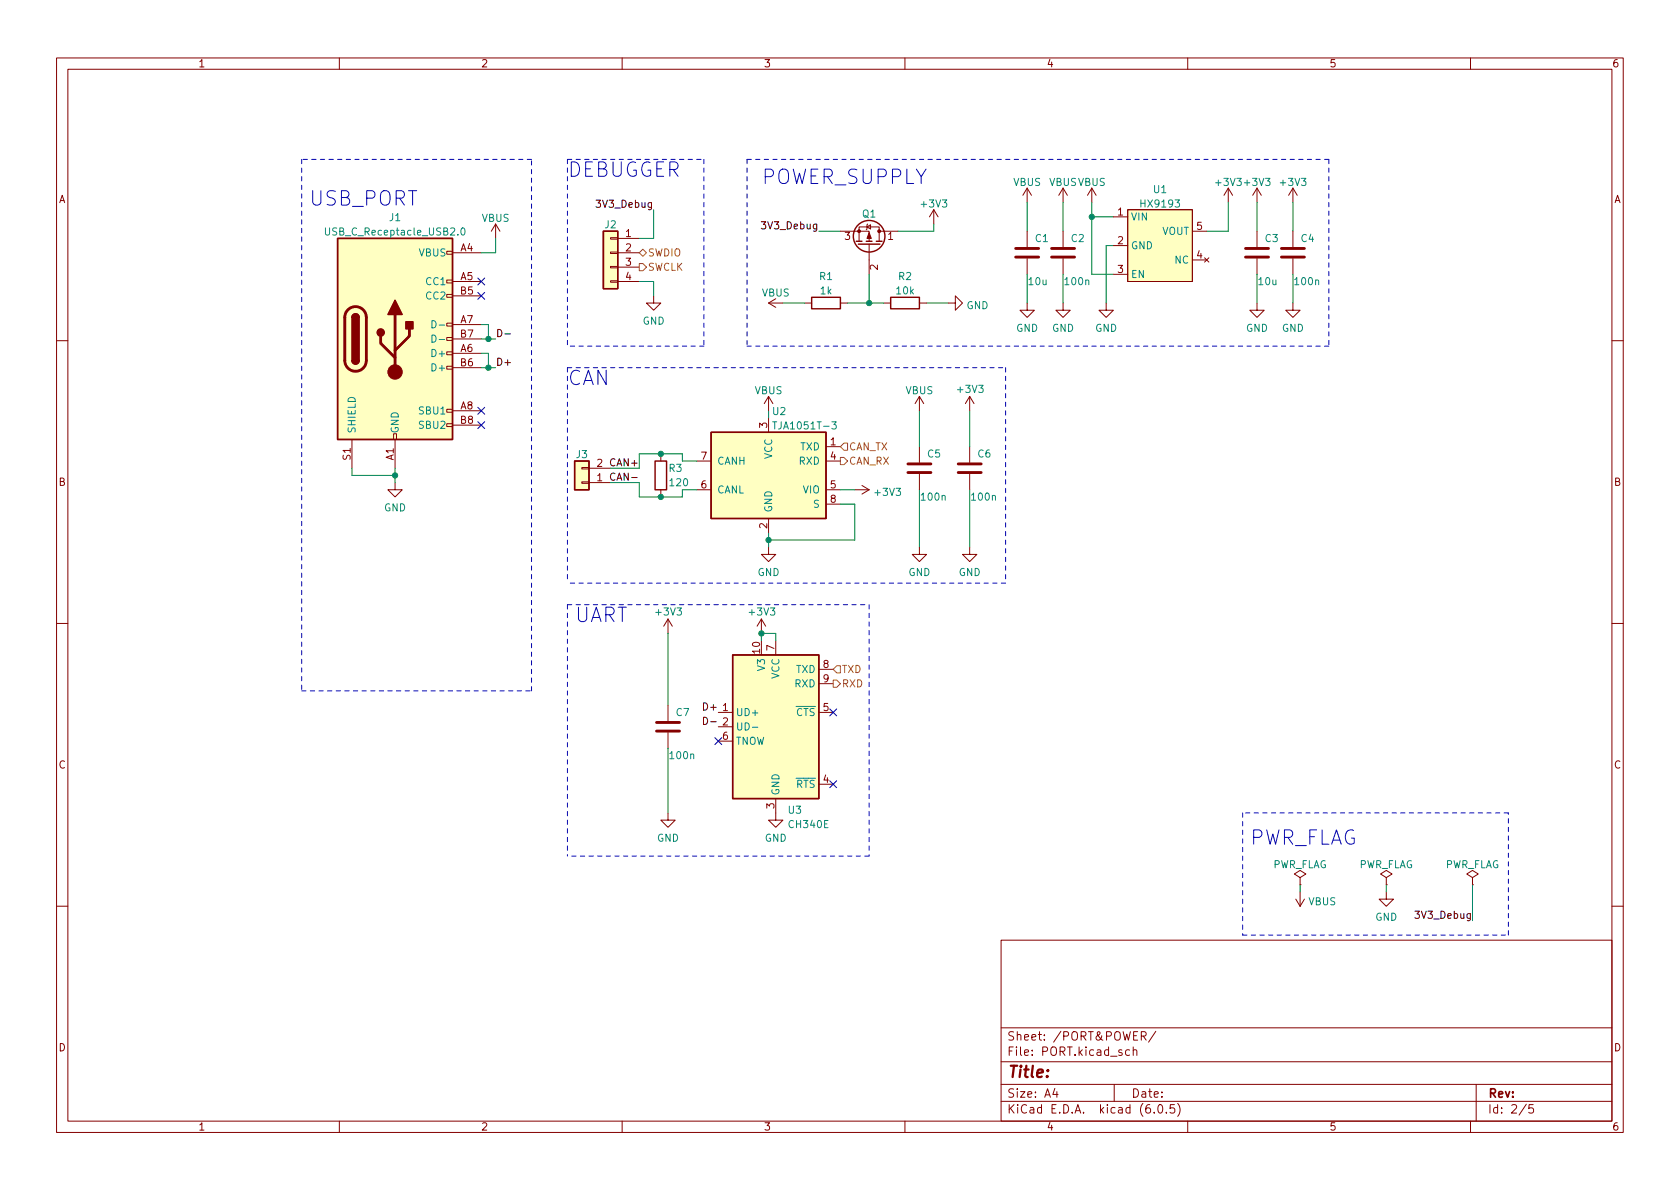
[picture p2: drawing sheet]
<svg xmlns="http://www.w3.org/2000/svg" width="297mm" height="210mm" viewBox="0 0 297 210" stroke-linecap="round" stroke-linejoin="round" font-family="sans-serif">
<g fill="none" stroke="#840000" stroke-width=".18">
<path d="M10 10.2h277v190.1h-277zM12 12.2h273v186.1h-273zM60 10.2v2M110 10.2v2M160 10.2v2M210 10.2v2M260 10.2v2M87.6 39.6l-.7 1.3M87.6 39.6v2.6M87.6 39.6l.8 1.3M153.4 39.6l-.1 .1v.8l-.1 .1M165.1 37.1l-.8 1.2"/>
<path d="M165.1 37.1v2.5M165.1 37.1l.8 1.2M181.6 33.3l-.8 1.2M181.6 33.3v2.5M181.6 33.3l.8 1.2M188 33.3l-.8 1.2M188 33.3v2.5M188 33.3l.7 1.2M193 33.3l-.7 1.2M193 33.3v2.5M193 33.3l.8 1.2M196.8 38.3h2.6"/>
<path d="M199.4 37.1h11.4v12.7h-11.4zM217.2 33.3l-.8 1.2M217.2 33.3v2.5M217.2 33.3l.7 1.2M222.2 33.3v2.5M222.2 33.3l-.7 1.2M222.2 33.3l.8 1.2M228.6 33.3v2.5M228.6 33.3l-.8 1.2M228.6 33.3l.8 1.2M79 59.7h1v.5h-1zM79 57.1h1v.6h-1z"/>
<path d="M79 52.1h1v.5h-1zM79 49.5h1v.5h-1zM79 44.4h1v.6h-1zM80 44.7h5.1M80 49.8h5.1M80 57.4h5.1M80 52.3h5.1M80 59.9h5.1M107.9 49.7h1.3v.2h-1.3zM107.9 47.1h1.3v.3h-1.3zM107.9 44.6h1.3v.2h-1.3zM107.9 42h1.3v.3h-1.3z"/>
<path d="M109.2 42.2h3.8M109.2 44.7h3.8M109.2 47.2h3.8M109.2 49.8h3.8M115.6 52.3v1.3h1.2l-1.2 1.3-1.3-1.3h1.3M135.9 53.6h2.5M135.9 53.6l1.3 .8M137.2 52.8l-1.3 .8M142.2 53.6h1.3M148.6 40.9h5.1v1.8M148.6 53.6h1.3M151.9 42.7v-2.6h3.5v2.6"/>
<path d="M153.3 40.1l.6-.4v.8zM153.7 43.2v5.3M155.4 40.9h3.3M156.2 53.6h1.3M162.6 53.6h1.2M167.6 53.6h1.3v-1.3l1.3 1.3-1.3 1.3v-1.3M181.6 53.6v1.3h1.3l-1.3 1.2-1.3-1.2h1.3M181.6 40.9v2.8M181.6 45.7v2.8M188 53.6v1.3h1.2l-1.2 1.2-1.3-1.2h1.3M188 40.9v2.8M188 45.7v2.8"/>
<path d="M195.6 53.6v1.3h1.2l-1.2 1.2-1.3-1.2h1.3M196.8 43.4h2.6M196.8 48.5h2.6M210.8 46h2.6M210.8 40.9h2.6M213 45.6l.7 .7M213.7 45.6l-.7 .7M222.2 53.6v1.3h1.3l-1.3 1.2-1.2-1.2h1.2M222.2 40.9v2.8M222.2 45.7v2.8M228.6 53.6v1.3h1.3l-1.3 1.2-1.3-1.2h1.3M228.6 40.9v2.8"/>
<path d="M228.6 45.7v2.8M10 60.2h2M62.2 77.7v5.1M69.6 76.7h.5v1h-.5zM69.8 77.7v5.1M79 74.9h1v.5h-1zM79 72.4h1v.5h-1zM79 64.8h1v.5h-1zM79 62.2h1v.5h-1zM80 62.5h5.1M80 72.6h5.1M80 65h5.1"/>
<path d="M80 75.2h5.1M135.9 70.1v2.5M135.9 73.9v2.5M135.9 70.1l-.8 1.3M135.9 70.1l.8 1.3M146 79h2.6M162.6 70.1l-.8 1.3M162.6 70.1v2.5M162.6 79v2.8M162.6 70.1l.7 1.3M171.4 70.1l-.7 1.3M171.4 70.1v2.5"/>
<path d="M171.4 79v2.8M171.4 70.1l.8 1.3M285 60.2h2M69.8 85.3v1.3h1.3l-1.3 1.3-1.2-1.3h1.2M102.9 82.7h1.2v.2h-1.2zM102.9 85.2h1.2v.3h-1.2zM104.1 85.3h3.8M104.1 82.8h3.8M116.8 80.3v1.2M116.8 86.6v1.3M123.2 81.5h2.5M123.2 86.6h2.5"/>
<path d="M135.9 96.8v1.2h1.3l-1.3 1.3-1.3-1.3h1.3M135.9 91.7v2.5M146 81.5h2.6M146 86.6h2.6M146 89.1h2.6M151.1 86.6h2.6M152.4 85.8l1.3 .8M153.7 86.6l-1.3 .8M162.6 96.8v1.2h1.2l-1.2 1.3-1.3-1.3h1.3M162.6 83.8v2.8M171.4 96.8v1.2h1.3l-1.3 1.3-1.2-1.3h1.2M171.4 83.8v2.8"/>
<path d="M10 110.2h2M118.1 109.5v2.5M118.1 109.5l-.8 1.2M118.1 109.5l.8 1.2M134.6 109.5l-.7 1.2M134.6 109.5v2.5M134.6 109.5l.8 1.2M137.2 113.3v2.5M144.8 118.4h2.5M285 110.2h2M118.1 124.7v2.8M118.1 129.5v2.8"/>
<path d="M127 126h2.5M127 128.5h2.5M127 131.1h2.5M144.8 126h2.5M144.8 138.7h2.5M144.8 120.9h2.5M118.1 143.8v1.2h1.3l-1.3 1.3-1.3-1.3h1.3M137.2 141.2v3.8h1.2l-1.2 1.3-1.3-1.3h1.3M229.1 159l.8 1.3M229.9 155.2l1-.6-1-.7-1 .7 1 .6v1.3M229.9 156.5h.1M229.9 157.7v2.6"/>
<path d="M230.6 159l-.7 1.3M245.1 157.7v1.3h1.3l-1.3 1.3-1.3-1.3h1.3M245.1 155.2l1-.6-1-.7-1 .7 1 .6v1.3M245.1 156.5h.1M260.3 155.2l1.1-.6-1.1-.7-1 .7 1 .6v1.3M260.3 156.5h.1M10 160.2h2M177 166.3h108v32h-108zM285 160.2h2M60 198.3v2M110 198.3v2M160 198.3v2"/>
<path d="M177 194.8h108M177 191.8h108M177 187.8h108M177 181.8h108M186.5 192.5l-.4 1h1M186.9 193v1M197 191.8v3M199.7 185.7l-.4-.1-.3 .3v.4l.1 .3h.6M200.4 185.8l.2-.2 .3 .1 .1 .9M200.4 185.1v1.5M201.8 183.2l.7-.1 .1-.2v-.3l-.2-.2h-.6v1.5M202.1 183.2l.5 .7"/>
<path d="M204.1 196.7v.1M204.4 182.4l-1.3 1.9M204.9 195.4l.2-.1a.81 .81 0 0 1 .6 .7 .81 .81 0 0 1-.3 .8h-.2a.81 .81 0 0 1-.6-.6 .81 .81 0 0 1 .3-.8zM206.2 196.7v.1M207.6 195.3h-.7v.7l.2-.1 .5 .1 .1 .2-.1 .5-.2 .1-.5-.1M208.2 195.1a1.72 1.72 0 0 1 0 2.3M210 198.3v2M260 198.3v2M261 191.8v6.5M269.9 195.3l-1.3 1.9M271.1 195.3h-.7l-.1 .7 .2-.1 .5 .1 .2 .2-.1 .5-.2 .1-.6-.1"/>
</g>
<g fill="none" stroke="#840000" stroke-width=".51">
<path d="M61.5 54.8a1.91 1.91 0 0 1 2.1-.4 1.91 1.91 0 0 1 1.2 1.7v7.7a1.91 1.91 0 0 1-1.9 1.9 1.91 1.91 0 0 1-1.9-1.9v-7.8l.1-.7zM67.3 59.4v1.3l2.5 2.5M69.8 55.6v10.2M72.4 58.2v1.2l-2.6 2.6M179.6 45.5h4M179.6 43.9h4M185.9 45.5h4.1M185.9 43.9h4.1M220.2 45.5h4.1M220.2 43.9h4.1M226.6 45.5h4M226.6 43.9h4"/>
<path d="M160.5 83.6h4.1M160.5 82h4.1M169.4 83.6h4.1M169.4 82h4.1M116.1 129.3h4M116.1 127.8h4"/>
</g>
<g fill="#ffffc2" stroke="#ffffc2" stroke-width=".18">
<path d="M125.7 76.4h20.3v15.3h-20.3z"/>
<path d="M106.7 40.9h2.5v10.1h-2.5z"/>
<path d="M101.6 81.5h2.5v5.1h-2.5z"/>
<path d="M59.7 42.2h20.3v35.5h-20.3z"/>
<path d="M199.4 37.1h11.4v12.7h-11.4z"/>
<path d="M129.5 115.8h15.3v25.4h-15.3z"/>
</g>
<g fill="none" stroke="#840000" stroke-width=".25">
<path d="M59.7 42.2h20.3v35.5h-20.3zM62.2 56.1a.64 .64 0 0 1 .7-.6 .64 .64 0 0 1 .6 .6M106.7 40.9h2.5v10.1h-2.5zM143.5 52.6h5.1v2h-5.1zM151.4 42.7h1M151.8 43.2h3.8M153.2 42.7h1M154.9 42.7h1.1M157.5 52.6h5.1v2h-5.1zM62.2 63.7a.64 .64 0 0 0 .7 .7 .64 .64 0 0 0 .6-.7M125.7 76.4h20.3v15.3h-20.3zM101.6 81.5h2.5v5.1h-2.5z"/>
<path d="M115.8 81.5h2.1v5.1h-2.1zM129.5 115.8h15.3v25.4h-15.3z"/>
<circle cx="153.7" cy="41.8" r="2.79"/>
</g>
<path d="M57.5 40.3v1l.3 .3h.2l.3-.3v-1M76.4 56.7a.64 .64 0 0 1 .7 .6 .64 .64 0 0 1-.7 .7zM76.4 59.2a.64 .64 0 0 1 .7 .7 .64 .64 0 0 1-.7 .6zM77.6 57.5h1M81.6 40.4l.2-.1a.68 .68 0 0 1 .4 .6 .68 .68 0 0 1-.4 .7l-.2-.2-.1-.3zM77.6 60h1M136.6 74.6h.7M147.1 74.6h.8l-.5 .5 .4 .1v.5l-.2 .2-.5-.2M133 128.6h1" fill="none" stroke="#008484" stroke-width=".18"/>
<g fill="#840000" stroke="#840000" stroke-width=".25">
<path d="M62.2 63.7h1.3a.64 .64 0 0 1-.6 .7 .64 .64 0 0 1-.7-.7z"/>
<path d="M62.2 56.1h1.3v7.6h-1.3z"/>
<path d="M62.4 55.7a.64 .64 0 0 1 .7-.2 .64 .64 0 0 1 .4 .6h-1.3z"/>
<path d="M69.8 53.1l1.3 2.5h-2.5z"/>
<path d="M71.8 56.9h1.2v1.3h-1.2z"/>
<circle cx="67.3" cy="58.8" r=".63"/>
</g>
<g fill="#840000" stroke="#840000" stroke-width=".18">
<path d="M153.7 41.1l.4 1.1h-.8z"/>
<circle cx="69.8" cy="65.8" r="1.27"/>
<circle cx="151.9" cy="40.9" r=".25"/>
<circle cx="155.4" cy="40.9" r=".25"/>
</g>
<path d="M113 44.7l.7-.6 .6 .6-.6 .6zM113 46.6h.7l.6 .6-.6 .7h-.7zM149.2 78.4h.7v1.2h-.7l-.6-.6zM148.6 80.9h.6l.7 .6-.7 .7h-.6zM148 117.7h.6v1.3h-.6l-.7-.6zM147.3 120.3h.7l.6 .6-.6 .6h-.7z" fill="none" stroke="#848400" stroke-width=".18"/>
<path d="M88 58.3a.64 .64 0 0 1 .7 .6 .64 .64 0 0 1-.7 .6zM89.3 59h.9M108.7 83.8a.6 .6 0 0 0-.8 .4 .6 .6 0 0 0 .6 .7l.2-.1M124.4 126.8a.64 .64 0 0 1 .7 .7 .64 .64 0 0 1-.7 .6z" fill="none" stroke="#000" stroke-width=".18"/>
<g fill="none" stroke="#0000c2" stroke-width=".18" stroke-dasharray=".8 .8">
<path d="M53.3 28.2v94M94 28.2h-40.7M100.3 28.2v33M100.3 28.2h24.2M124.5 28.2v33M132.1 28.2v33M132.1 28.2h102.8M234.9 28.2v33M100.3 65v38.1M100.3 65h77.5M124.5 61.2h-24.2M177.8 65v38.1"/>
<path d="M234.9 61.2h-102.8M100.3 106.9h53.4M100.3 106.9v44.5M153.7 106.9v44.5M177.8 103.1h-77.5M53.3 122.2h40.7M94 122.2v-94M153.7 151.4h-53.4M219.7 143.8v21.5M266.7 143.8h-47M219.7 165.3h47M266.7 165.3v-21.5"/>
</g>
<g fill="none" stroke="#008400" stroke-width=".18">
<path d="M115.6 37.1v5.1h-2.6M165.1 39.6v1.3h-6.4M181.6 35.8v5.1M188 35.8v5.1M193 38.3h3.8M193 35.8v12.7h3.8M217.2 35.8v5.1h-3.8M222.2 35.8v5.1M228.6 35.8v5.1M85.1 57.4h1.3v2.5M85.1 59.9h2.5M87.6 42.2v2.5h-2.5"/>
<path d="M113 49.8h2.6v2.5M138.4 53.6h3.8M144.8 40.9h3.8M149.9 53.6h6.3M153.7 48.5v5.1M163.8 53.6h3.8M181.6 48.5v5.1M188 48.5v5.1M196.8 43.4h-1.2v10.2M222.2 48.5v5.1M228.6 48.5v5.1M85.1 62.5h1.3v2.5"/>
<path d="M85.1 65h2.5M135.9 72.6v1.3M162.6 72.6v6.4M171.4 72.6v6.4M62.2 82.8v1.3h7.6M69.8 82.8v2.5M107.9 85.3h5.1v2.6h7.6v-1.3h2.6M123.2 81.5h-2.6v-1.2h-7.6v2.5h-5.1M135.9 94.2v2.6M148.6 86.6h2.5M148.6 89.1h2.5v6.4h-15.2M162.6 86.6v10.2"/>
<path d="M171.4 86.6v10.2M118.1 112v12.7M134.6 113.3v-1.3h2.6v1.3M118.1 132.3v11.5M229.9 156.5v1.2M245.1 156.5v1.2M260.3 156.5v6.3"/>
</g>
<g fill="none" stroke="#000084" stroke-width=".18">
<path d="M84.5 51.7l1.2 1.2M84.5 49.2l1.2 1.2M85.7 51.7l-1.2 1.2M85.7 49.2l-1.2 1.2M84.5 74.6l1.2 1.2M84.5 72l1.2 1.2M85.7 74.6l-1.2 1.2M85.7 72l-1.2 1.2M126.4 130.4l1.2 1.3M127.6 130.4l-1.2 1.3M146.7 138.1l1.2 1.2M146.7 125.4l1.2 1.2"/>
<path d="M147.9 138.1l-1.2 1.2M147.9 125.4l-1.2 1.2"/>
</g>
<g fill="#008400" stroke="#008400" stroke-width=".18">
<circle cx="86.4" cy="59.9" r=".46"/>
<circle cx="86.4" cy="65" r=".46"/>
<circle cx="69.8" cy="84.1" r=".46"/>
<circle cx="134.6" cy="112" r=".46"/>
<circle cx="135.9" cy="95.5" r=".46"/>
<circle cx="116.8" cy="80.3" r=".46"/>
<circle cx="116.8" cy="87.9" r=".46"/>
<circle cx="153.7" cy="53.6" r=".46"/>
<circle cx="193" cy="38.3" r=".46"/>
</g>
<g font-size="3.5" fill="#0000c2">
<text x="100.3" y="31.3">DEBUGGER</text>
<text x="134.6" y="32.6">POWER_SUPPLY</text>
<text x="54.6" y="36.4">USB_PORT</text>
<text x="100.3" y="68.1">CAN</text>
<text x="101.6" y="110">UART</text>
<text x="221" y="149.4">PWR_FLAG</text>
</g>
<text font-size="2.8" fill="#840000" x="178" y="190.6">Title:</text>
<g font-size="2.1" fill="#840000">
<text x="178" y="184">Sheet: /PORT&amp;POWER/</text>
<text x="178" y="186.7">File: PORT.kicad_sch</text>
<text x="178" y="196.9">KiCad E.D.A. kicad (6.0.5)</text>
<text x="178" y="194.1">Size: A4</text>
<text x="200" y="194.1">Date:</text>
<text x="263" y="194.1">Rev:</text>
<text x="263" y="196.9">Id: 2/5</text>
</g>
<g font-size="1.8" fill="#840000">
<text x="35" y="11.9">1</text>
<text x="85" y="11.9">2</text>
<text x="135" y="11.9">3</text>
<text x="185" y="11.9">4</text>
<text x="235" y="11.9">5</text>
<text x="285" y="11.9">6</text>
<text x="10.3" y="35.9">A</text>
<text x="285.3" y="35.9">A</text>
<text x="110.6" y="41.9">1</text>
<text x="197.6" y="38.1">1</text>
<text x="211.6" y="40.6">5</text>
<text x="81.4" y="44.4">A4</text>
<text x="110.6" y="44.4">2</text>
<text x="110.6" y="47">3</text>
<text x="149.4" y="42.4">3</text>
<text x="155.2" y="47.7" transform="rotate(-90 155.2 47.7)">2</text>
<text x="157" y="42.4">1</text>
<text x="197.6" y="43.2">2</text>
<text x="211.6" y="45.7">4</text>
<text x="81.4" y="49.5">A5</text>
<text x="81.4" y="52.1">B5</text>
<text x="110.6" y="49.5">4</text>
<text x="197.6" y="48.3">3</text>
<text x="81.4" y="57.1">A7</text>
<text x="81.4" y="59.7">B7</text>
<text x="81.4" y="62.2">A6</text>
<text x="81.4" y="64.8">B6</text>
<text x="81.4" y="72.4">A8</text>
<text x="81.4" y="74.9">B8</text>
<text x="135.6" y="75.7" transform="rotate(-90 135.6 75.7)">3</text>
<text x="62" y="81.3" transform="rotate(-90 62 81.3)">S1</text>
<text x="69.6" y="81.4" transform="rotate(-90 69.6 81.4)">A1</text>
<text x="105.6" y="82.5">2</text>
<text x="124" y="81.3">7</text>
<text x="146.8" y="78.7">1</text>
<text x="146.8" y="81.3">4</text>
<text x="10.3" y="85.9">B</text>
<text x="105.6" y="85.1">1</text>
<text x="124" y="86.4">6</text>
<text x="146.8" y="86.4">5</text>
<text x="146.8" y="88.9">8</text>
<text x="285.3" y="85.9">B</text>
<text x="135.6" y="93.5" transform="rotate(-90 135.6 93.5)">2</text>
<text x="134.4" y="115.5" transform="rotate(-90 134.4 115.5)">10</text>
<text x="136.9" y="115" transform="rotate(-90 136.9 115)">7</text>
<text x="145.6" y="118.1">8</text>
<text x="145.6" y="125.7">5</text>
<text x="145.6" y="120.6">9</text>
<text x="127.8" y="130.8">6</text>
<text x="10.3" y="135.9">C</text>
<text x="285.3" y="135.9">C</text>
<text x="136.9" y="143" transform="rotate(-90 136.9 143)">3</text>
<text x="145.6" y="138.4">4</text>
<text x="10.3" y="185.9">D</text>
<text x="285.3" y="185.9">D</text>
<text x="35" y="199.9">1</text>
<text x="85" y="199.9">2</text>
<text x="135" y="199.9">3</text>
<text x="185" y="199.9">4</text>
<text x="235" y="199.9">5</text>
<text x="285" y="199.9">6</text>
</g>
<g font-size="1.8" fill="#008484">
<text x="179.2" y="32.9">VBUS</text>
<text x="185.5" y="32.9">VBUSVBUS</text>
<text x="204" y="34.1">U1</text>
<text x="215.1" y="32.9">+3V3 +3V3</text>
<text x="226.5" y="32.9">+3V3</text>
<text x="58.1" y="41.6">USB_C_Receptacle_USB2.0</text>
<text x="68.9" y="39.1">J1</text>
<text x="85.2" y="39.2">VBUS</text>
<text x="107" y="40.4">J2</text>
<text x="152.5" y="38.5">Q1</text>
<text x="163" y="36.7">+3V3</text>
<text x="199.9" y="39">VIN</text>
<text x="201.9" y="36.7">HX9193</text>
<text x="205.4" y="41.5">VOUT</text>
<text x="74.1" y="45.3">VBUS</text>
<text x="183.1" y="42.8">C1</text>
<text x="189.4" y="42.8">C2</text>
<text x="199.9" y="44.1">GND</text>
<text x="207.8" y="46.6">NC</text>
<text x="223.7" y="42.8">C3</text>
<text x="230.1" y="42.8">C4</text>
<text x="75.5" y="50.4">CC1</text>
<text x="75.5" y="53">CC2</text>
<text x="134.7" y="52.4">VBUS</text>
<text x="144.9" y="49.5">R1</text>
<text x="145.1" y="52">1k</text>
<text x="158.5" y="52">10k</text>
<text x="158.9" y="49.5">R2</text>
<text x="181.9" y="50.4">10u</text>
<text x="188.4" y="50.4">100n</text>
<text x="199.9" y="49.1">EN</text>
<text x="222.6" y="50.4">10u</text>
<text x="229.1" y="50.4">100n</text>
<text x="113.6" y="57.4">GND</text>
<text x="170.9" y="54.7">GND</text>
<text x="179.6" y="58.7">GND</text>
<text x="186" y="58.7">GND</text>
<text x="193.6" y="58.7">GND</text>
<text x="220.3" y="58.7">GND</text>
<text x="226.6" y="58.7">GND</text>
<text x="76.7" y="63.1">D+</text>
<text x="76.7" y="65.7">D+</text>
<text x="133.4" y="69.7">VBUS</text>
<text x="160.1" y="69.7">VBUS</text>
<text x="169.4" y="69.5">+3V3</text>
<text x="62.9" y="76.7" transform="rotate(-90 62.9 76.7)">SHIELD</text>
<text x="70.5" y="76.7" transform="rotate(-90 70.5 76.7)">GND</text>
<text x="74.3" y="73.3">SBU1</text>
<text x="74.3" y="75.8">SBU2</text>
<text x="136.6" y="73.4">U2</text>
<text x="137.3" y="75.9">TJA1051T-3</text>
<text x="101.9" y="81">J3</text>
<text x="118.3" y="83.4">R3</text>
<text x="126.7" y="82.2">CANH</text>
<text x="136.5" y="81.2" transform="rotate(-90 136.5 81.2)">VCC</text>
<text x="141.3" y="82.2">RXD</text>
<text x="141.5" y="79.6">TXD</text>
<text x="164" y="80.9">C5</text>
<text x="172.9" y="80.9">C6</text>
<text x="118.5" y="86">120</text>
<text x="126.7" y="87.2">CANL</text>
<text x="142" y="87.2">VIO</text>
<text x="143.9" y="89.8">S</text>
<text x="154.8" y="87.7">+3V3</text>
<text x="163" y="88.5">100n</text>
<text x="171.9" y="88.5">100n</text>
<text x="67.9" y="90.4">GND</text>
<text x="136.5" y="90.7" transform="rotate(-90 136.5 90.7)">GND</text>
<text x="133.9" y="101.8">GND</text>
<text x="160.6" y="101.8">GND</text>
<text x="169.5" y="101.8">GND</text>
<text x="116.1" y="108.8">+3V3</text>
<text x="132.6" y="108.8">+3V3</text>
<text x="135.3" y="118.5" transform="rotate(-90 135.3 118.5)">V3</text>
<text x="140.7" y="119">TXD</text>
<text x="137.8" y="120.1" transform="rotate(-90 137.8 120.1)">VCC</text>
<text x="140.5" y="121.5">RXD</text>
<text x="119.6" y="126.6">C7</text>
<text x="130" y="126.6">UD+</text>
<text x="130" y="129.2">UD-</text>
<text x="130" y="131.7">TNOW</text>
<text x="139.4" y="126.6">~{CTS}</text>
<text x="118.6" y="134.2">100n</text>
<text x="137.8" y="140.7" transform="rotate(-90 137.8 140.7)">GND</text>
<text x="139.4" y="139.3">~{RTS}</text>
<text x="139.4" y="143.9">U3</text>
<text x="116.1" y="148.8">GND</text>
<text x="135.2" y="148.8">GND</text>
<text x="139.6" y="146.4">CH340E</text>
<text x="224.9" y="153.5">PWR_FLAG</text>
<text x="240.1" y="153.5">PWR_FLAG</text>
<text x="255.4" y="153.5">PWR_FLAG</text>
<text x="231.3" y="160.1">VBUS</text>
<text x="243.1" y="162.8">GND</text>
</g>
<g font-size="1.8">
<text x="105.9" y="36.7">3V3_Debug</text>
<text x="135.1" y="40.5">3V3_Debug</text>
<text x="87.6" y="64.7">D+</text>
<text x="108.2" y="82.4">CAN+</text>
<text x="108.6" y="85">CAN-</text>
<text x="124.7" y="125.6">D+ 1</text>
<text x="125.1" y="128.2">D- 2</text>
<text x="250.7" y="162.5">3V3_Debug</text>
</g>
<g font-size="1.8" fill="#848400">
<text x="114.5" y="45.3">SWDIO</text>
<text x="114.5" y="47.9">SWCLK</text>
<text x="150.1" y="79.6">CAN_TX</text>
<text x="150.1" y="82.2">CAN_RX</text>
<text x="148.8" y="119">TXD</text>
<text x="148.8" y="121.5">RXD</text>
</g>
</svg>
